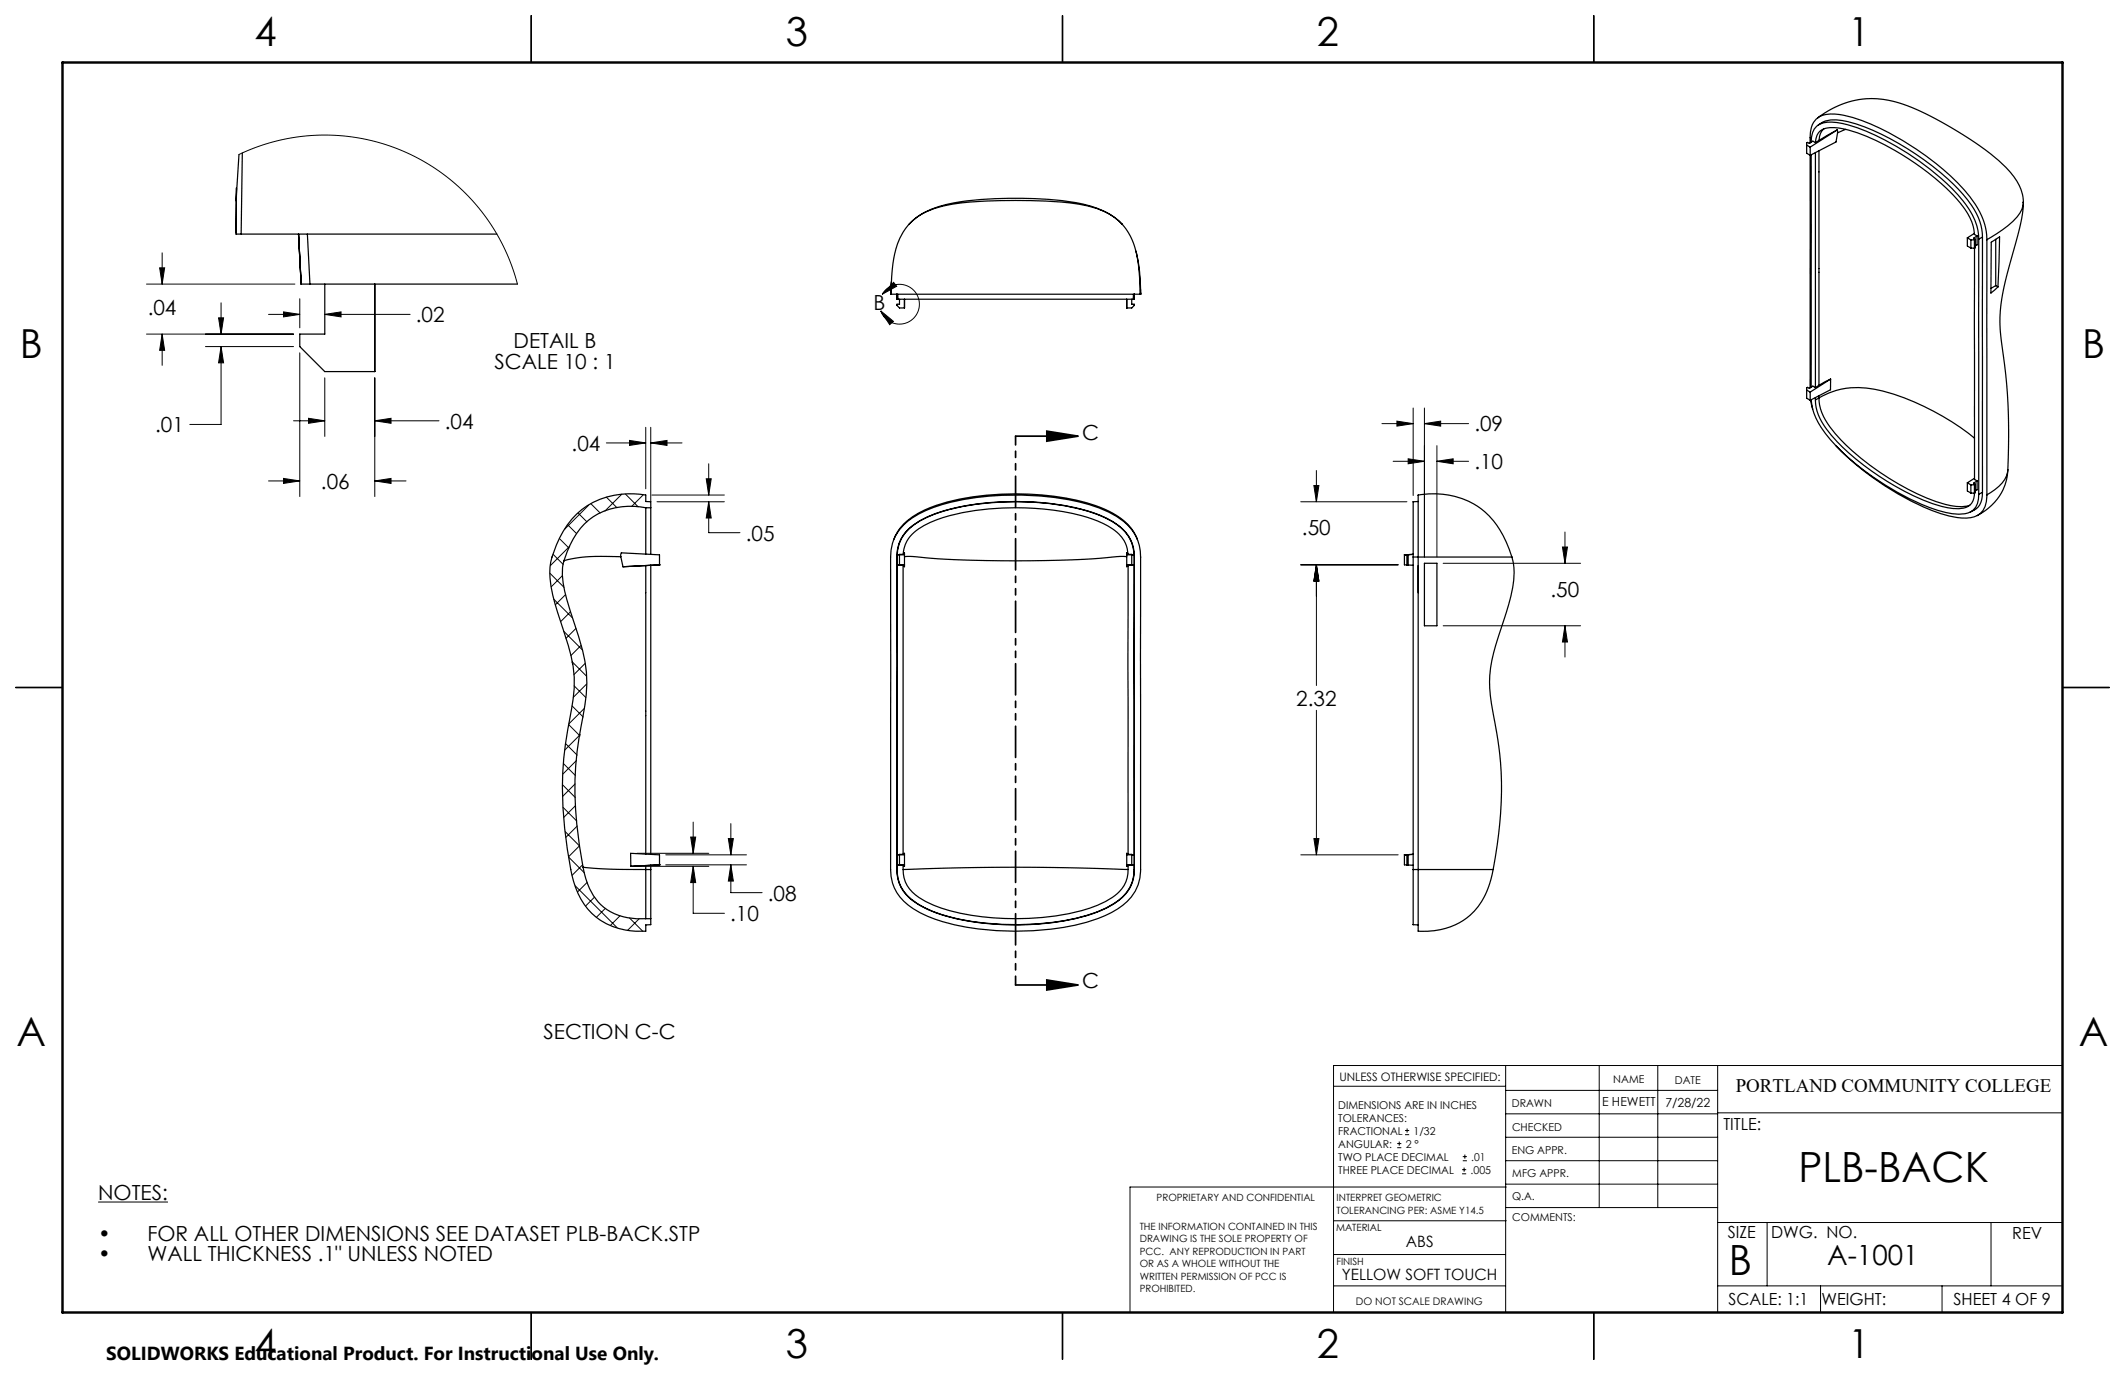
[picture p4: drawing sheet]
<svg xmlns="http://www.w3.org/2000/svg" width="432mm" height="279mm" viewBox="0 0 432 279" stroke-linecap="round" stroke-linejoin="round" font-family="sans-serif">
<g fill="none" stroke="#000" stroke-width=".2">
<path d="M48.6 31.4l4.4-1.8 4.2-1.2 4.4-.7 4.4-.3 4.4 .3 4.4 .7 4.2 1.2 4.1 1.7 3.9 2 3.7 2.6 3.3 2.8 3 3.3 2.7 3.5 2.3 4 1.8 4 1.3 4.2M29.8 57.7h30.1M32.4 54.4h1.1l-.6 3.3zM32.9 51.4v6.3M179.3 59.8a4 4 0 0 1 6.3-.9 4 4 0 0 1-.6 6.3 4 4 0 0 1-6-2M181.6 57.4l.6 .8-2.9 1.6zM29.8 67.9h29.8M32.9 67.9l.6 3.3h-1.1zM32.9 67.9v6.3M41.7 70.4h17.9M44.4 64.6h1l-.5 3.3zM44.9 70.4l.5 3.3h-1z"/>
<path d="M44.9 70.4v15.8h-6.3M44.9 61.5v6.4M54.6 63.9h6.3M57.6 63.4l3.3 .5-3.3 .5zM60.9 60.7v5.9M60.9 71.7v29.2M66 63.9l3.3-.5v1zM66 63.9h17.3M66 76.8v11.9M76.2 76.8v24.1M179 63.2l2.5 2.1-.7 .7zM54.6 97.7h6.3"/>
<path d="M57.6 97.2l3.3 .5-3.3 .5zM59.6 85.5h6.4M62.7 85l3.3 .5-3.3 .5zM76.2 97.7l3.3-.5v1zM76.2 85.5l3.3-.5v1zM76.2 97.7h6.3M76.2 85.5h13M123.2 90h8M127.9 89.5l3.3 .5-3.3 .5zM131.2 86.8v12.5M132.2 90l3.3-.5v1zM132.2 86.8v15.1"/>
<path d="M132.2 90h6.4M143.5 97.3h1l-.5 3.3zM144 94.2v6.4M267 98.7h1l-.5 3.3zM267.5 95.6v6.4M280.8 86.1h6.4M283.1 93.7h6.3M283.9 85.6l3.3 .5-3.3 .5zM286.1 93.2l3.3 .5-3.3 .5zM287.2 82.9v17.8M289.4 86.1l3.3-.5v1zM289.4 82.9v30.3"/>
<path d="M289.4 86.1h9M292 93.7l3.3-.5v1zM292 90.6v22.6M292 93.7h6.4M111.8 116.5l2.8 2.9M112.4 112.6l2 2.1M113.7 109.5l1.9 1.9M114.3 117l-2.3 2.2M115.4 106.6l1.8 1.9M115.8 111l-4 3.9M117.5 104.3l1.8 1.7M119.6 102.7l-4.8 4.8"/>
<path d="M120.1 102.4l1.9 1.8M123.2 101l2.2 2.2M126.3 100.4l-3.4 3.5M127.1 100.4l2.6 2.6M130.7 100.5l-2.3 2.4M132.5 100.6h14.7M133.5 102h13.7M144 102v6.2h6.4M144 102l.5 3.3h-1zM264.3 114.8h19.8M264.3 102h21.6M267.5 114.8v24.5"/>
<path d="M267.5 114.8l.5 3.3h-1zM293.3 114.5h27.9M317.5 111.2h1l-.5 3.3zM318 108.1v6.4M112.5 121.8l3.8 3.8M114.5 128.3l3.9 3.8M114.9 120.8l-2.1 2.1M115.9 124.3l-2 2M116.3 134.5l2.9 2.9M116.7 139.4l2.3 2.3M117 127.7l-2 2M118.1 131.1l-2.1 2.1"/>
<path d="M118.9 134.8l-2.3 2.3M119.2 139l-2.7 2.7M293.3 127.2h27.9M318 127.2l.5 3.3h-1zM318 127.2v6.3M114.3 159.5l2.6 2.6M114.5 155.2l2.4 2.4M115 151.1l2.3 2.3M115.6 147.2l2.3 2.3M116.2 143.4l2.3 2.3M116.9 159.3l-2.6 2.5M117.1 154.5l-2.7 2.8"/>
<path d="M117.9 149.3l-3.1 3.1M118.8 143.9l-3.2 3.2M267.5 144.3v29.4M114.4 164.1l2.8 2.7M114.9 169l2.9 2.9M115.6 174.2l3.1 3.2M116.9 180l8.5 8.5M116.9 163.7l-2.4 2.4M117.3 167.8l-2.3 2.4M117.8 171.9l-2.2 2.2M118.4 175.7l-2.1 2.2M119.3 179.3l-2 2"/>
<path d="M129.4 173.4h14.6M129.5 176h14.5M135.3 173.7h16.4M135.3 175.7h16.4M140.3 170.1h1.1l-.5 3.3zM140.9 176l.5 3.3h-1.1zM140.9 176v9.6h6.3M140.9 167v6.4M148 170.4h1l-.5 3.3zM148.5 175.7l.5 3.3h-1zM148.5 175.7v5.7h6.4M148.5 167.4v6.3"/>
<path d="M264.3 173.7h19.8M267 170.4h1l-.5 3.3zM120.8 182.3l-1.8 1.8M123 184.6l-1.8 1.8M126 186.1l-2 1.9M127.9 186.5l2.7 2.7M129.9 186.7l-2.4 2.3M305.9 216.5v50.2M325 216.5v28.9M336.9 216.5v28.9M349 216.5v50.2M419.1 216.5h-148.1v50.2"/>
<path d="M271 220.7h34.9M283.9 233.2h.8M283.9 232.4h.8M284.3 232v.8M285.5 230.6h.8M285.5 229.7h.8M285.9 229.3v.8M297.1 238.5h.8M297.1 237.7h.8M297.2 235.9h.9M297.2 235h.9M297.5 237.3v.8"/>
<path d="M297.7 234.6v.8M305.9 235.9h43.1M305.9 231.1h43.1M305.9 226.3h43.1M305.9 221.6h43.1M349 226.1h70.1M19.9 244.3h14.2M271 254.9h34.9M271 248.1h35.1M305.9 240.6h43.1M306.1 245.4h42.9M306.1 241.2h-76.5v25.5"/>
<path d="M349 248.4h70.1M359.1 248.4v12.9M404.6 248.4v12.9M271 261.3h34.9M349 261.3h70.1M369.9 261.3v5.4M394.6 261.3v5.4"/>
</g>
<path d="M206.4 88.6h12.7M212.7 87.6l6.4 1-6.4 1zM212.7 199.1l6.4 1.1-6.4 1zM206.4 200.2h12.7" fill="none" stroke="#000" stroke-width=".35"/>
<path d="M206.4 88.6v111.6" fill="none" stroke="#000" stroke-width=".35" stroke-dasharray="6.3 1.3 1.3 1.3 1.3 1.3" stroke-dashoffset="4.6"/>
<g fill="none" stroke="#000" stroke-width=".25">
<path d="M107.9 3.2v9.5M215.9 3.2v9.5M323.8 3.2v9.5M48.6 31.4l-.6 9.4M49.2 31.1l-.2 16.5M367.1 29.5l.7 .4M367.8 29a7.7 7.7 0 0 1 .7-4.1 4.4 4.4 0 0 1 4.4-1.7 33.9 33.9 0 0 1 13.7 5.3 47.9 47.9 0 0 1 14.8 13 13.1 13.1 0 0 1 2.3 7.2M367.8 31.5v47.3M367.8 29.9v1.7M368 28.9a3.8 3.8 0 0 1 1.8-3.7 8.6 8.6 0 0 1 5.7 .2 53.4 53.4 0 0 1 23.4 15.4 12.3 12.3 0 0 1 3.2 7.8M368 31.5v47.2M368.9 31v47.8"/>
<path d="M368.9 29a2.82 2.82 0 0 1 3-3.1h.9a30.4 30.4 0 0 1 12.3 4.7 43.9 43.9 0 0 1 14.5 12.5l1.2 2.5 .4 2 .5 .3M368.9 29l-.5-.3-.7 .4-.4-.2-.2 .1v2.1l.7 .5M369.3 24a18 18 0 0 1 19.2-2.2 76.9 76.9 0 0 1 17.6 10.8 14.1 14.1 0 0 1 4.9 6.9l.1 1.7M369.6 30.6v47.7M369.6 28.5l-.7 .5M370.1 25l-.7 .4M370.1 25a6.7 6.7 0 0 1 5.5-.3 53.6 53.6 0 0 1 21.4 12.8 19 19 0 0 1 5.5 8.3l.3 2.4M370.7 26.2a2.74 2.74 0 0 0-1.1 2.3M373.3 26.4l.1 .6M373.3 26.4l-3.7 2.1M373.3 26.4l-5.5 3.5M373.4 27l-.3 1.8-5.3 2.8"/>
<path d="M375 26.3l-1.6 .7M48 47.1v-8.9v9.4h53M48 45.3v2M60.7 47.6l.5 10.1M61.2 57.7h43.9M62.5 47.6l.5 10.1M66 57.7v10.2h-5.1v2.5l5.1 5.1h10.2v-17.8M181 59.6v.1v-.9v1h50.8M181.1 57.2l-.1 1.9M182.2 59.8l.1 1h48.1M182.4 59.8l.1 1M184.8 45.5a14.9 14.9 0 0 1 8.9-4.3 81.8 81.8 0 0 1 26.4 .3 15.5 15.5 0 0 1 7.9 4"/>
<path d="M228 45.6a15.1 15.1 0 0 1 3.4 9.3l.3 4.9M228.1 45.6l-.1-.1a12.5 12.5 0 0 0-6.9-3.6 90.1 90.1 0 0 0-20.9-1 32.3 32.3 0 0 0-12 2.2 11.6 11.6 0 0 0-6.6 9.4l-.4 3.9-.1 3.4M230.3 59.8v1M230.5 59.8l-.1 1zM230.8 51a31.8 31.8 0 0 1 1 7.9M231.8 58.9v.9M231.8 59.5v.2M231.8 59.6v.2M231.8 59.8h.1M399.8 48.3l.7 .4M399.8 48.3v1.7l.7 .4M400.5 50.4h.7"/>
<path d="M400.5 48.7v1.7M401.2 47.4l-1.4 .9M401.2 48.7h-.7M401.2 48.7v1.7M401.2 50.4v47l.5 .3M401.4 48.6l-.2 .1M401.4 48.6v1.7l-.2 .1M401.7 47.9v1.9l-.3 .1M401.7 47.9l-.7 .5 .4 .2M402.1 48.6v51.8M402.8 48.2l-.7 .4M402.8 48.2v51.8"/>
<path d="M403.7 48.7v51.9M404.6 49.2l1.7-1.1-.3 10.2-1.4 1.3zM405.5 48.6v9.4M405.5 58l-.9 .6M405.5 58l.5 .3M411.1 41.2a5.1 5.1 0 0 1-2.1 3.8l-2.1 1.7-3.2 2M411.1 41v.2M411.2 41a40.7 40.7 0 0 1-2.1 10.2 48.4 48.4 0 0 0-2.7 14.9l.1 2a130.2 130.2 0 0 1 1.5 27.4M182.8 60.8v1h-.5v.3l.5 .5h1v-1.8M229 60.8v1.8h1l.5-.5v-.3h-.5v-1M367.1 79.3l.7 .4M367.8 79.7v1.6"/>
<path d="M368.9 78.8l-.5-.3-.7 .4-.4-.2-.2 .1v2.1l.7 .4M369.6 78.3l-.7 .5M372 77l-2.4 1.3M372 77v2.2l-4.2 2.1M372 77l-4.2 2.7M367.9 81.3l.4 1.9M368 81.2a11.8 11.8 0 0 0 2.9 6.9 52.5 52.5 0 0 0 22.8 15.6 11.4 11.4 0 0 0 6.2 .5 3.4 3.4 0 0 0 2.2-3.8M368.9 81.3a10.8 10.8 0 0 0 3.2 7.2 52.2 52.2 0 0 0 22.5 14.4 7.4 7.4 0 0 0 5.3 0 2.91 2.91 0 0 0 1.3-2.7M368.9 80.8v.5M369.6 80.9a10.8 10.8 0 0 0 3.3 7.2 52.3 52.3 0 0 0 22.4 14.4 8 8 0 0 0 4.9 .2M369.6 80.9a16.2 16.2 0 0 1 13-1.4 52 52 0 0 1 18.6 9.5M369.6 80.4v.5"/>
<path d="M369.6 80.9l-.7 .4M373.1 90.6a56.8 56.8 0 0 0 21.2 13.8 11.5 11.5 0 0 0 6.9 .6 3.9 3.9 0 0 0 2.5-4.2v-.2M399.8 98.1v1.7l.7 .4M399.8 98.1l.7 .4M400.5 98.5v1.7M401.2 98.5v1.7M401.2 98.5h-.7M401.2 97.2l-1.4 .9M401.4 98.4v1.7l-.2 .1M401.4 98.4l-.2 .1M401.7 97.7v1.8l-.3 .2M401.7 97.7l-.7 .5 .4 .2"/>
<path d="M408 95.5a5.3 5.3 0 0 1-2.6 4l-1.7 1.1M408 95.4a10.8 10.8 0 0 1-6.2 9.4M114.6 114a13.6 13.6 0 0 0 .5 7.7l.8 2.4a64.6 64.6 0 0 1 3.3 12.5 50.7 50.7 0 0 1-1.5 13.2 72.4 72.4 0 0 0 .8 26.4M126.1 113.1l.2-.8 7.7 .4v2.1M126.1 113.1a36.1 36.1 0 0 0-10.7 .6l-.8 .3M126.1 113.1l.5 2.1M131.2 114.9l-4.6 .3M131.2 103.2a13.4 13.4 0 0 0-14 5.2 21.3 21.3 0 0 0-2.6 5.6M131.2 103.2v9.4M131.2 114.9h1v58.7M131.2 114.9v58.7M131.2 103.2h1"/>
<path d="M132.2 103.2v-1.2l-1-.1v-1.3a15.7 15.7 0 0 0-17.5 8.7 14.5 14.5 0 0 0-1.4 11.6l1 3.4a68.9 68.9 0 0 1 3.2 11.1 24.9 24.9 0 0 1-.4 8.7 75.2 75.2 0 0 0 .9 36.2 12.9 12.9 0 0 0 12.1 8.9h2.1v-1.3h1v-1.2M132.2 103.2v9.4M133.3 114.8h.1M134 114.8h.1M134 114.8l-7.4 .4M181.6 109.6a10.7 10.7 0 0 1 6.2-5.9 45.2 45.2 0 0 1 18.6-3.4 47.1 47.1 0 0 1 18.1 3.2 11.4 11.4 0 0 1 6.6 6.1M182.3 112.7h.5M182.3 112.7v2.1M182.3 112.7h1.5M182.3 114.8h.5M182.3 114.8v58.9M182.3 112.7a7.8 7.8 0 0 1 4.6-6.8 33.5 33.5 0 0 1 14-3.7 52.5 52.5 0 0 1 22 2.3 12.5 12.5 0 0 1 6.4 4.6 7.2 7.2 0 0 1 1.1 3.6"/>
<path d="M183.6 112.5l.2-.2v2.9l-.2-.2M183.7 106.6a19.8 19.8 0 0 1 9.5-4.5 59 59 0 0 1 28.1 .4 16.2 16.2 0 0 1 8.8 5.3 8.8 8.8 0 0 1 1.7 5.4v63.5a9 9 0 0 1-4.7 8 30.8 30.8 0 0 1-13.5 4.1 52.8 52.8 0 0 1-25.1-2.6 12.3 12.3 0 0 1-6.8-5.8l-.6-2.3-.1-1.4v-63.5a8.8 8.8 0 0 1 2.7-6.6zM183.8 113.1h.5a273.1 273.1 0 0 0 44.1 0h.6M183.8 114.8h-1.5M185.4 108.5a16.3 16.3 0 0 1 7.5-3.7 54.7 54.7 0 0 1 29.1 .7 11.6 11.6 0 0 1 6.4 4.4 6.1 6.1 0 0 1 .8 2.7h.8v2.3h-.8v19.7v39h.8v2.2h-.8a6.6 6.6 0 0 1-3.2 6.6 27.8 27.8 0 0 1-11.5 3.7 54.4 54.4 0 0 1-23.2-1.6 12.2 12.2 0 0 1-7-4.5 6.9 6.9 0 0 1-.8-4.2h-.7v-2.2h.7v-58.7h-.7v-2.3h.7a6.1 6.1 0 0 1 1.9-4.1zM229 114.8h1.5M229.2 112.5l-.2-.2v2.9l.2-.2M230 114.8h.5M230.4 114.8v58.9M230.5 112.7h-1.5M230.5 112.7v2.1M230.5 112.7h-.5"/>
<path d="M231.8 113.2h.1M285.4 112.7h.1M285.4 112.7v2.1l1.8 .1M285.9 112.7v2.1M286.1 112.7h.1M286.1 112.7v2.1M287.2 113.2h1M287.2 102v11.2M287.2 113.2v63.5M287.2 112.6l-1.8 .1M288.2 101.9l-1 .1M288.2 113.2v-12.6a15.6 15.6 0 0 1 17.2 8.2l1.8 4.4"/>
<path d="M288.2 113.2v63.5M288.2 113.2h19M288.2 114.9v5.5M289.4 114.5h2.6v12.7h-2.6zM307.2 113.2a14.5 14.5 0 0 1-.2 8l-1.7 5.6a51.1 51.1 0 0 0-2.6 10.5 34.9 34.9 0 0 0 1 9.4 71.5 71.5 0 0 1 .2 27.4l-.5 2.6M400.5 100.2h.7M402.8 100a3.6 3.6 0 0 1-2.4 4.1M402.8 100l-.7 .4M3.2 139.7h9.5M116.3 134.6l.1 .4M419.1 139.7h9.5M118.5 176.2a99.5 99.5 0 0 0 12.7 .5"/>
<path d="M118.5 176.2a12.8 12.8 0 0 0 4.8 8.6 12.3 12.3 0 0 0 7.9 1.9M131.2 175.9l-3 .1M131.2 176.7v10M131.2 176.7h1M131.2 175.9l1-.1v.9M131.2 175.9v.8M132.2 176.7v10M133.3 175.8h.1M134 175.7h.1M134 175.7v-2l-5.9-.3 .1 2.6M134 175.7l-5.8 .3M182.2 176.7v-60.4a13 13 0 0 1 .8-6.7 10.3 10.3 0 0 1 5.5-4.6 47.6 47.6 0 0 1 20.3-3 41 41 0 0 1 16.1 3.3 8.6 8.6 0 0 1 5.6 6.9v64.5"/>
<path d="M182.2 176.7h.1M182.2 176.7a8 8 0 0 0 4.7 7.2 38.8 38.8 0 0 0 17 4 50.1 50.1 0 0 0 19.6-2.8 11.5 11.5 0 0 0 6.2-4.9 7.6 7.6 0 0 0 .8-3.5M182.3 173.7v3M182.3 173.7h1.5M182.3 173.7h.5M182.3 176.7a7.7 7.7 0 0 0 4.1 6.9 31.3 31.3 0 0 0 13.6 4 52.4 52.4 0 0 0 22.9-2.3 12 12 0 0 0 6.7-4.9l.5-1.2 .3-2.5M183.6 173.5l.2-.1v2.6h-.2M183.6 176.7h.1M183.7 176.7a562.1 562.1 0 0 1 45.4 0M183.8 175.7l-1.5 .1h.5M229 175.7l1.5 .1M229.1 176.7h.1"/>
<path d="M229.2 173.5l-.2-.1v2.6h.2M230 175.8h.5M230.4 175.8v.9M230.4 176.7h.1M230.5 173.7v2.1M230.5 173.7h-1.5M230.5 173.7h-.5M285.4 173.7h.1M285.4 173.7v2l1.8 .1M285.9 173.7v2.1M286.1 173.7h.1M286.1 173.7v2.1"/>
<path d="M287.2 176.7v11.2M287.2 176.7h1M287.2 173.6l-1.8 .1M288.2 176.7h15.2M303.4 176.7a15.3 15.3 0 0 1-6.1 10.3 14.3 14.3 0 0 1-9.1 2.1v-12.4M131.2 186.7h1M287.2 187.9h1M107.9 266.7v9.5M215.9 266.7v9.5M323.8 266.7v9.5"/>
</g>
<path d="M12.7 12.7h406.4v254h-406.4z" fill="none" stroke="#000" stroke-width=".5"/>
<g fill="#000">
<path d="M179 63.2l2.5 2.1-.7 .7zM181.6 57.4l.6 .8-2.9 1.6z"/>
<path d="M212.7 87.6l6.4 1-6.4 1zM212.7 199.1l6.4 1.1-6.4 1z"/>
<path d="M267.5 114.8l.5 3.3h-1zM267 170.4h1l-.5 3.3zM317.5 111.2h1l-.5 3.3zM318 127.2l.5 3.3h-1zM286.1 93.2l3.3 .5-3.3 .5zM292 93.7l3.3-.5v1zM283.9 85.6l3.3 .5-3.3 .5zM289.4 86.1l3.3-.5v1zM267.5 114.8l.5 3.3h-1zM267 98.7h1l-.5 3.3zM32.4 54.4h1.1l-.6 3.3zM32.9 67.9l.6 3.3h-1.1zM57.6 63.4l3.3 .5-3.3 .5zM66 63.9l3.3-.5v1zM57.6 97.2l3.3 .5-3.3 .5zM76.2 97.7l3.3-.5v1zM76.2 85.5l3.3-.5v1zM62.7 85l3.3 .5-3.3 .5zM44.9 70.4l.5 3.3h-1zM44.4 64.6h1l-.5 3.3zM127.9 89.5l3.3 .5-3.3 .5zM132.2 90l3.3-.5v1zM143.5 97.3h1l-.5 3.3zM144 102l.5 3.3h-1zM148 170.4h1l-.5 3.3zM148.5 175.7l.5 3.3h-1zM140.3 170.1h1.1l-.5 3.3zM140.9 176l.5 3.3h-1.1z"/>
</g>
<g font-size="8.5">
<text x="365.4" y="240.2">PLB-BACK</text>
<text x="351.3" y="259">B</text>
</g>
<g font-size="8.1">
<text x="51.7" y="9.3">4</text>
<text x="159.7" y="9.3">3</text>
<text x="267.6" y="9.3">2</text>
<text x="375.6" y="9.3">1</text>
<text x="4" y="72.8">B</text>
<text x="423.1" y="72.8">B</text>
<text x="3.3" y="212.5">A</text>
<text x="422.4" y="212.5">A</text>
<text x="51.7" y="276">4</text>
<text x="159.7" y="276">3</text>
<text x="267.6" y="276">2</text>
<text x="375.6" y="276">1</text>
</g>
<text font-size="5.6" x="371.3" y="257">A-1001</text>
<g font-size="4.2">
<text x="30" y="64.1">.04</text>
<text x="84.5" y="65.5">.02</text>
<text x="177.5" y="63">B</text>
<text x="104.4" y="70.8">DETAIL B</text>
<text x="100.5" y="74.9">SCALE 10 : 1</text>
<text x="31.5" y="87.8">.01</text>
<text x="90.4" y="87.1">.04</text>
<text x="219.9" y="89.3">C</text>
<text x="299.6" y="87.7">.09</text>
<text x="116.2" y="91.6">.04</text>
<text x="299.6" y="95.3">.10</text>
<text x="65.2" y="99.3">.06</text>
<text x="151.5" y="109.8">.05</text>
<text x="264.6" y="108.6">.50</text>
<text x="315.1" y="121.2">.50</text>
<text x="263.4" y="143.4">2.32</text>
<text x="156" y="183">.08</text>
<text x="148.4" y="187.2">.10</text>
<text x="219.9" y="200.9">C</text>
<text x="110.5" y="211.1">SECTION C-C</text>
<text x="19.9" y="243.8">NOTES:</text>
<text x="19.9" y="252.1">•</text>
<text x="19.9" y="256.3">•</text>
<text x="29.9" y="252.1">FOR ALL OTHER DIMENSIONS SEE DATASET PLB-BACK.STP</text>
<text x="29.9" y="256.3">WALL THICKNESS .1&quot; UNLESS NOTED</text>
</g>
<text font-size="3.9" x="352.7" y="222">PORTLAND COMMUNITY COLLEGE</text>
<text font-size="3.8" x="21.6" y="276.3">SOLIDWORKS Educational Product. For Instructional Use Only.</text>
<g font-size="3.4">
<text x="350.2" y="229.5">TITLE:</text>
<text x="351.1" y="251.6">SIZE</text>
<text x="359.9" y="251.6">DWG. NO.</text>
<text x="408.9" y="251.7">REV</text>
<text x="351.2" y="265.2">SCALE: 1:1</text>
<text x="370.1" y="265.3">WEIGHT:</text>
<text x="396.9" y="265.2">SHEET 4 OF 9</text>
</g>
<g font-size="3.2">
<text x="285.7" y="253.3">ABS</text>
<text x="272.6" y="260.1">YELLOW SOFT TOUCH</text>
</g>
<g font-size="2.5">
<text x="325.5" y="224.8">E HEWETT</text>
<text x="338.4" y="224.9">7/28/22</text>
</g>
<text font-size="2.4" x="272.2" y="219.7">UNLESS OTHERWISE SPECIFIED:</text>
<g font-size="2.2">
<text x="327.8" y="220.1">NAME</text>
<text x="340.3" y="220.2">DATE</text>
<text x="271.9" y="225.3">DIMENSIONS ARE IN INCHES</text>
<text x="271.9" y="227.9">TOLERANCES:</text>
<text x="307.2" y="224.9">DRAWN</text>
<text x="271.9" y="230.6">FRACTIONAL</text>
<text x="271.9" y="233.2">ANGULAR:</text>
<text x="285.6" y="233.2">2 °</text>
<text x="287.2" y="230.6">1/32</text>
<text x="307.3" y="229.8">CHECKED</text>
<text x="271.9" y="238.5">THREE PLACE DECIMAL</text>
<text x="271.9" y="235.9">TWO PLACE DECIMAL</text>
<text x="298.8" y="238.5">.005</text>
<text x="299" y="235.9">.01</text>
<text x="307.2" y="234.5">ENG APPR.</text>
<text x="307.3" y="239.2">MFG APPR.</text>
<text x="307.3" y="243.9">Q.A.</text>
<text x="307.3" y="248.1">COMMENTS:</text>
</g>
<text font-size="2.1" x="275.5" y="265.1">DO NOT SCALE DRAWING</text>
<g font-size="2">
<text x="235" y="244.1">PROPRIETARY AND CONFIDENTIAL</text>
<text x="271.6" y="244.1">INTERPRET GEOMETRIC</text>
<text x="231.6" y="249.9">THE INFORMATION CONTAINED IN THIS</text>
<text x="271.5" y="250.2">MATERIAL</text>
<text x="271.6" y="246.6">TOLERANCING PER: ASME Y14.5</text>
<text x="231.6" y="252.4">DRAWING IS THE SOLE PROPERTY OF</text>
<text x="231.6" y="255">PCC. ANY REPRODUCTION IN PART</text>
<text x="231.6" y="257.5">OR AS A WHOLE WITHOUT THE</text>
<text x="271.5" y="257">FINISH</text>
<text x="231.6" y="260">WRITTEN PERMISSION OF PCC IS</text>
<text x="231.6" y="262.5">PROHIBITED.</text>
</g>
</svg>
